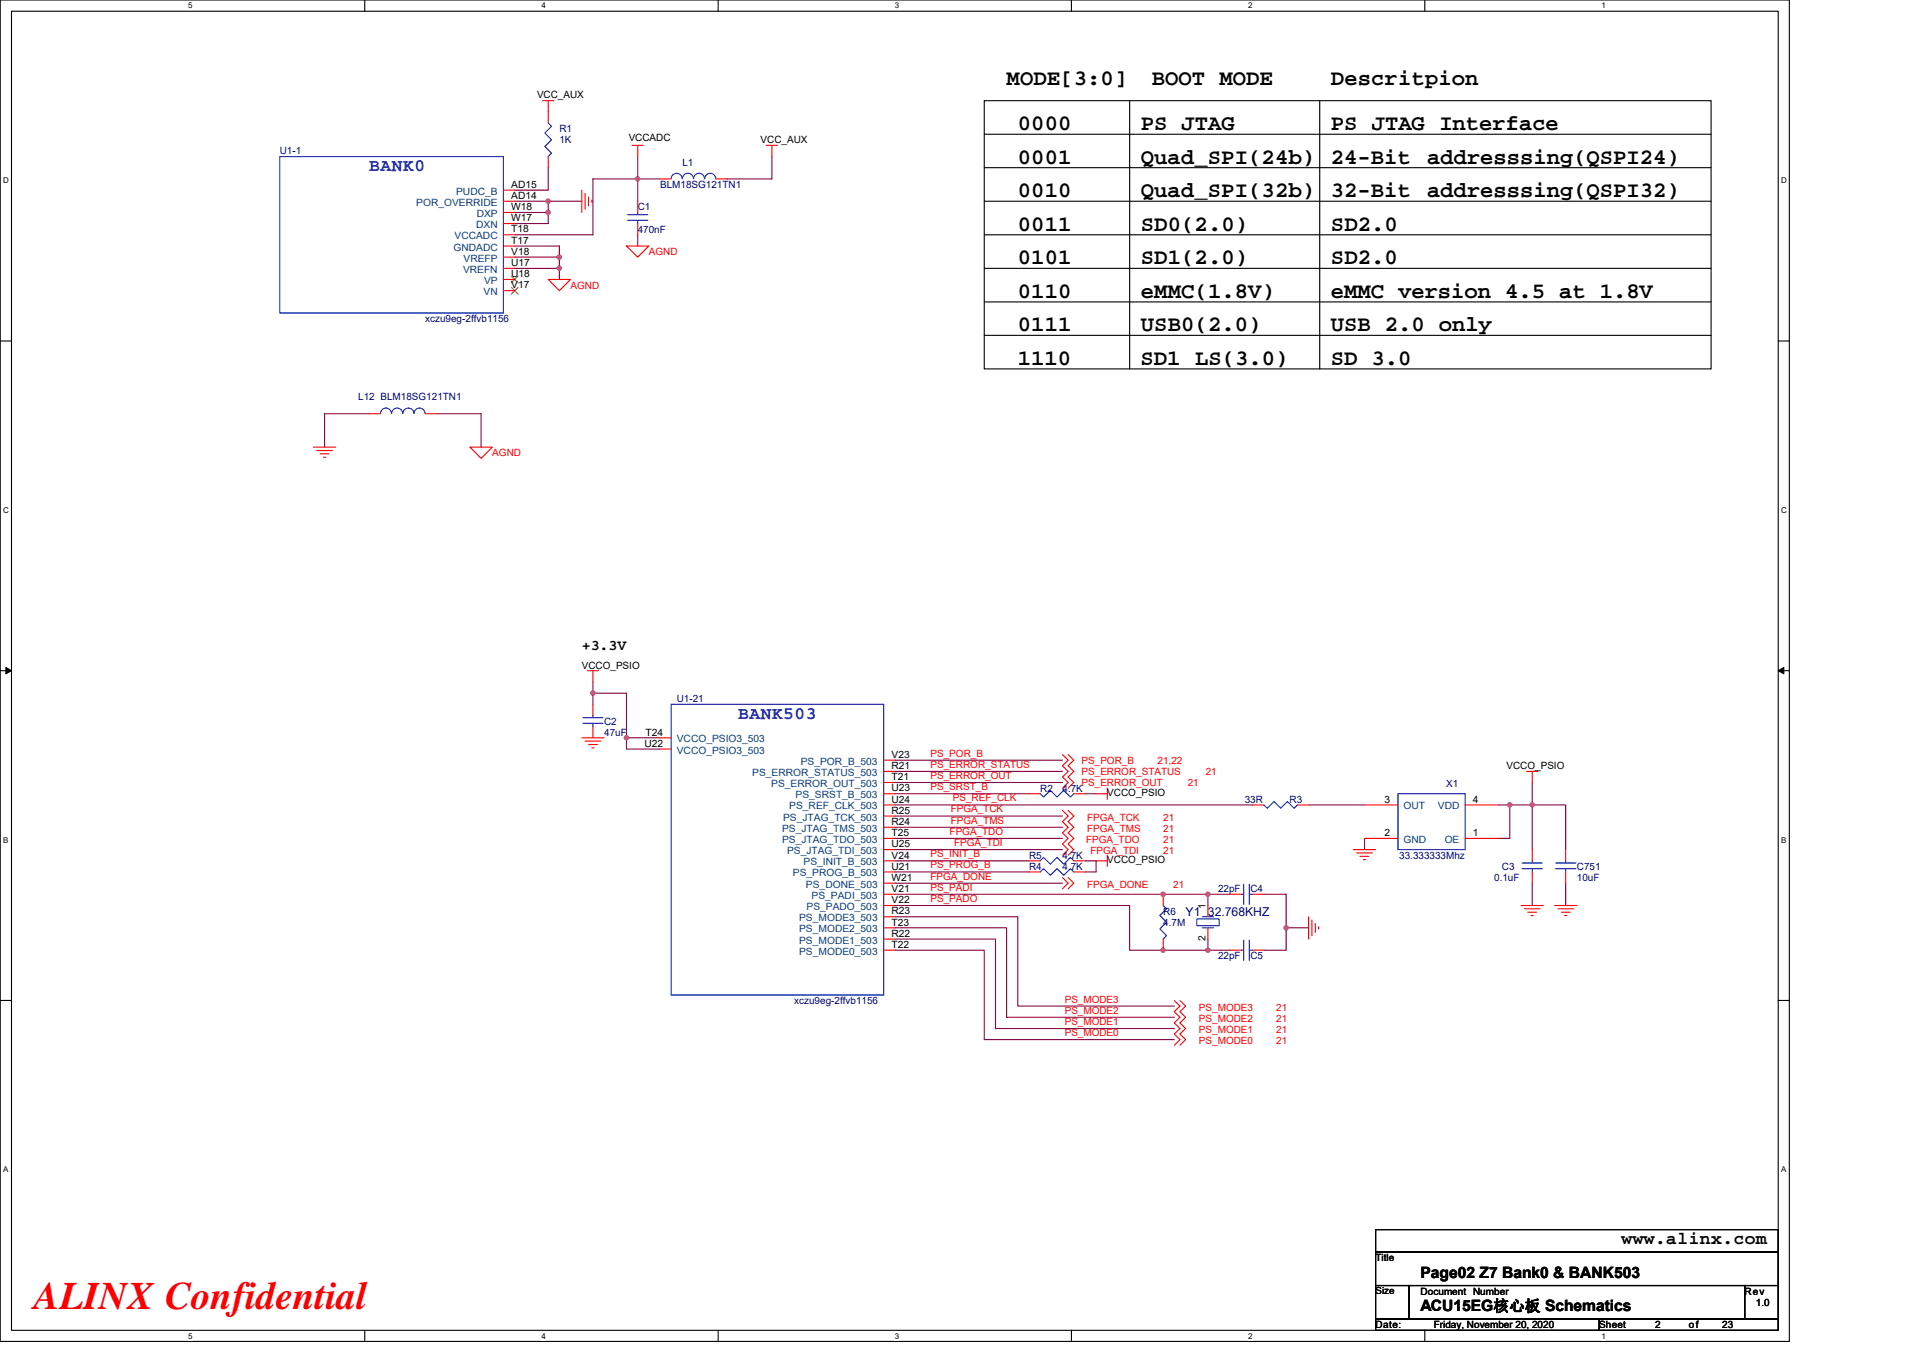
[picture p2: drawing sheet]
<svg xmlns="http://www.w3.org/2000/svg" width="297mm" height="210mm" viewBox="0 0 297 210" stroke-linecap="round" stroke-linejoin="round" font-family="sans-serif">
<path d="M0 0h276.4v207.3h-276.4zM1.8 1.7h272.9v203.8h-272.9z" fill="none" stroke="#000" stroke-width=".17"/>
<g fill="#fff">
<path d="M29.1 .2h.6v1.4h-.6z"/>
<path d="M29.1 205.7h.6v1.4h-.6z"/>
</g>
<path d="M56.3 0v1.7M56.3 205.5v1.8" fill="none" stroke="#000" stroke-width=".17"/>
<g fill="#fff">
<path d="M83.6 .2h.7v1.4h-.7z"/>
<path d="M83.6 205.7h.7v1.4h-.7z"/>
</g>
<path d="M110.9 0v1.7M110.9 205.5v1.8" fill="none" stroke="#000" stroke-width=".17"/>
<g fill="#fff">
<path d="M138.2 .2h.7v1.4h-.7z"/>
<path d="M138.2 205.7h.7v1.4h-.7z"/>
</g>
<path d="M165.5 0v1.7M165.5 205.5v1.8" fill="none" stroke="#000" stroke-width=".17"/>
<g fill="#fff">
<path d="M192.8 .2h.6v1.4h-.6z"/>
<path d="M192.8 205.7h.6v1.4h-.6z"/>
</g>
<path d="M220.1 0v1.7M220.1 205.5v1.8" fill="none" stroke="#000" stroke-width=".17"/>
<g fill="#fff">
<path d="M247.4 .2h.6v1.4h-.6z"/>
<path d="M247.4 205.7h.6v1.4h-.6z"/>
<path d="M.5 27.2h.8v1.4h-.8z"/>
<path d="M275.1 27.2h.9v1.4h-.9z"/>
<path d="M.5 78.1h.8v1.4h-.8z"/>
<path d="M275.1 78.1h.9v1.4h-.9z"/>
</g>
<path d="M0 52.7h1.8M274.7 52.7h1.7" fill="none" stroke="#000" stroke-width=".17"/>
<g fill="#fff">
<path d="M.5 129.1h.8v1.4h-.8z"/>
<path d="M275.1 129.1h.8v1.4h-.8z"/>
</g>
<path d="M0 103.6h1.8M274.7 103.6h1.7" fill="none" stroke="#000" stroke-width=".17"/>
<path d="M.9 103.1l.9 .5-.9 .5zM274.7 103.6l.8-.5v1z" fill="#000" stroke="#000" stroke-width=".15"/>
<g fill="#fff">
<path d="M.5 180h.8v1.4h-.8z"/>
<path d="M275.1 180h.8v1.4h-.8z"/>
</g>
<g fill="none" stroke="#000" stroke-width=".17">
<path d="M152 15.6h112.3v41.4h-112.3zM174.5 15.6v41.4M203.9 15.6v41.4M152 25.9h112.3M152 31.1h112.3M152 36.3h112.3M152 20.7h112.3M152 41.5h112.3M152 46.7h112.3M152 51.8h112.3M0 154.6h1.8M274.7 154.6h1.7"/>
<path d="M212.5 190h62.2v3.5h-62.2zM212.5 193.5h62.2v5.1h-62.2zM212.5 198.6h5.2v5.2h-5.2zM217.7 198.6h51.8v5.2h-51.8zM269.5 198.6h5.2v5.2h-5.2zM212.5 203.8h34.5v1.7h-34.5zM247 203.8h27.7v1.7h-27.7z"/>
</g>
<g fill="none" stroke="#800040" stroke-width=".17">
<path d="M79.5 38h6.9v1.7h-6.9M79.5 31.1h5.2M79.5 32.8h5.2M84.7 25.9v3.5h-5.2M84.7 31.1v1.7M84.7 31.1h5.2M84.7 32.8v1.7h-5.2M86.4 39.7v1.8M98.5 27.6h3.5M98.5 36.3v1.7M98.5 27.6v3.5M98.5 24.2v3.4"/>
<path d="M98.5 27.6h-6.9v8.7h-12.1M119.2 24.2v3.4h-6.9M79.5 41.5h6.9M86.4 41.5v1.7M57 63.9h-6.9v5.2M67.4 63.9h6.9v5.2M91.6 107.1h5.2v6.9h5.2M91.6 105.4v1.7M91.6 107.1v1.7M96.8 114v1.7h5.2M138.2 119.2h25.9M138.2 117.5h25.9"/>
<path d="M138.2 124.4h55.3M138.2 136.5h25.9M138.2 139.9h36.3v6.9h12.1M138.2 126.1h25.9M138.2 127.8h25.9M138.2 129.5h25.9M138.2 131.3h25.9M138.2 120.9h25.9M138.2 138.2h48.4M138.2 122.6h20.8M138.2 133h20.8M138.2 134.7h20.8"/>
<path d="M167.6 122.6h1.7M167.6 133h1.7v1.7h-1.7M186.6 138.2v1.7M186.6 138.2h3.4M195.2 138.2h3.5v5.2M202.1 124.4h8.7M210.8 129.5v1.8M231.5 124.4h1.7M233.2 124.4v5.1h-1.7M233.2 124.4h3.5M236.7 136.5v3.4M236.7 120.9v3.5"/>
<path d="M236.7 124.4v6.9M236.7 124.4h5.1v6.9M241.8 136.5v3.4M138.2 143.4h17.3v13.8h25.9M138.2 146.8h13.8v13.8h29.4M138.2 141.6h19v13.8h24.2M138.2 145.1h15.6v13.8h27.6M186.6 145.1v1.7M186.6 146.8h3.4M198.7 143.4v3.4h-3.5M198.7 143.4h3.4"/>
</g>
<g fill="#f0f" stroke="#f0f" stroke-width=".17">
<circle cx="84.7" cy="31.1" r=".34"/>
<circle cx="84.7" cy="32.8" r=".34"/>
<circle cx="86.4" cy="41.4" r=".34"/>
<circle cx="98.5" cy="27.6" r=".33"/>
<circle cx="91.6" cy="107.1" r=".34"/>
<circle cx="96.8" cy="114" r=".33"/>
<circle cx="198.7" cy="143.4" r=".34"/>
<circle cx="186.6" cy="146.8" r=".34"/>
<circle cx="186.6" cy="138.2" r=".34"/>
<circle cx="179.7" cy="146.8" r=".34"/>
<circle cx="179.7" cy="138.2" r=".34"/>
<circle cx="86.4" cy="39.7" r=".34"/>
<circle cx="233.2" cy="124.4" r=".34"/>
<circle cx="236.7" cy="124.4" r=".34"/>
</g>
<g fill="none" stroke="#f00" stroke-width=".17">
<path d="M83.8 15.6h1.8M84.7 15.6v3.4M77.8 31.1h1.7M77.8 29.4h1.7M77.8 38h1.7M77.8 36.3h1.7M77.8 39.7h1.7M77.8 34.5h1.7M77.8 32.8h1.7M84.7 24.2v1.7M89.9 29.4v3.4M90.4 29.9v2.4"/>
<path d="M90.9 30.4v1.4M91.4 30.9v.4M96.8 38h3.4l-1.7 1.7zM97.6 22.5h1.8M98.5 22.5v1.7M98.5 31.1v1.7M98.5 34.5v1.8M102 27.6h1.7M110.6 27.6h1.7M118.4 22.5h1.7M119.2 22.5v1.7M77.8 44.9h1.7"/>
<path d="M77.8 43.2h1.7M77.8 41.5h1.7M84.7 43.2h3.4l-1.7 1.7zM48.4 69.1h3.5M48.9 69.6h2.4M49.4 70.1h1.4M50 70.7h.3M57 63.9h1.8M65.7 63.9h1.7M72.6 69.1h3.4l-1.7 1.7zM89.9 114h3.4M90.4 114.5h2.4"/>
<path d="M90.7 103.6h1.8M90.9 115h1.4M91.4 115.5h.4M91.6 108.8v1.8M91.6 112.3v1.7M91.6 103.6v1.8M102 114h1.7M102 115.7h1.7M136.5 119.2h1.7M136.5 117.5h1.7M164.1 116.6l.9 .9-.9 .8 .9 .9-.9 .9 .9 .8-.9 .9M165 116.6l.9 .9-.9 .8 .9 .9-.9 .9 .9 .8-.9 .9"/>
<path d="M235.8 119.2h1.7M236.7 119.2v1.7M136.5 136.5h1.7M136.5 120.9h1.7M136.5 133h1.7M136.5 126.1h1.7M136.5 131.3h1.7M136.5 129.5h1.7M136.5 127.8h1.7M136.5 138.2h1.7M136.5 139.9h1.7M136.5 134.7h1.7"/>
<path d="M136.5 124.4h1.7M136.5 122.6h1.7M159 122.6h1.7M159 133h1.7M159 134.7h1.7M164.1 125.2l.9 .9-.9 .9 .9 .8-.9 .9 .9 .8-.9 .9 .9 .9-.9 .8M164.1 135.6l.9 .9-.9 .8M165 125.2l.9 .9-.9 .9 .9 .8-.9 .9 .9 .8-.9 .9 .9 .9-.9 .8M165 135.6l.9 .9-.9 .8M165.9 122.6h1.7M165.9 133h1.7M165.9 134.7h1.7"/>
<path d="M169.3 122.6h1.7M169.3 133h1.7M171 121.8v1.7M171 132.1v1.8M179.7 138.2v1.7M186.6 139.9v1.7M190 138.2h1.8M193.5 124.4h1.7M193.5 138.2h1.7M200.4 124.4h1.7M209 131.3h3.5M209.5 131.8h2.5"/>
<path d="M210.1 132.3h1.4M210.6 132.8h.3M210.8 129.5h5.1M210.8 124.4h5.1M226.3 129.5h5.2M226.3 124.4h5.2M234.9 139.9h3.5M236.7 131.3v1.7M236.7 134.7v1.8M240.1 139.9h3.5M241.8 131.3v1.7M241.8 134.7v1.8"/>
<path d="M136.5 146.8h1.7M136.5 145.1h1.7M136.5 143.4h1.7M136.5 141.6h1.7M179.7 145.1v1.7M181.4 154.6l.9 .8-.9 .9 .9 .9-.9 .9 .9 .8-.9 .9 .9 .8-.9 .9M182.3 154.6l.8 .8-.8 .9 .8 .9-.8 .9 .8 .8-.8 .9 .8 .8-.8 .9M186.6 143.4v1.7M190 146.8h1.8M193.5 146.8h1.7M202.1 141.6v3.5M202.6 142.2v2.4"/>
<path d="M203.2 142.7v1.4M203.7 143.2v.3M235.5 140.4h2.4M236 140.9h1.4M236.5 141.5h.4M240.6 140.4h2.5M241.2 140.9h1.3M241.7 141.5h.3"/>
</g>
<g fill="none" stroke="#00f" stroke-width=".17">
<path d="M84.7 19l.5 .5-1 1.1 1 1-1 1 1 1.1-.5 .5M43.2 24.2h34.6v24.2h-34.6zM96.9 34h3.2M96.9 33.2h3.2M98.5 32.8v.4M98.5 34v.5M103.7 27.6a.86 .86 0 0 1 .8-.8 .86 .86 0 0 1 .9 .8M105.4 27.6a.86 .86 0 0 1 .9-.8 .86 .86 0 0 1 .8 .8M107.1 27.6a.85 .85 0 0 1 .9-.8 .85 .85 0 0 1 .8 .8M108.9 27.6a.86 .86 0 0 1 .8-.8 .86 .86 0 0 1 .9 .8M65.7 63.9a.86 .86 0 0 0-.9-.8 .86 .86 0 0 0-.9 .8 .87 .87 0 0 0-.8-.8 .87 .87 0 0 0-.9 .8 .87 .87 0 0 0-.9-.8 .87 .87 0 0 0-.8 .8 .85 .85 0 0 0-.9-.8 .85 .85 0 0 0-.8 .8M90 111.8h3.2"/>
<path d="M90 110.9h3.2M91.6 110.6v.3M91.6 111.8v.5M103.7 108.8h32.8v44.9h-32.8zM160.7 133l.5-.5 1 1 1.1-1 1 1 1.1-1 .5 .5M160.7 134.7l.5-.5 1 1.1 1.1-1.1 1 1.1 1.1-1.1 .5 .5M160.7 122.6l.5 .5 1-1 1.1 1 1-1 1.1 1 .5-.5M179.7 139.9l.5 .5-1 1.1 1 1-1 1 1 1.1-.5 .5M191.8 138.2h.3M192.1 136.6v3.1M193 136.6v3.1M193 138.2h.5"/>
<path d="M195.2 124.4l.5 .5 1.1-1.1 1 1.1 1.1-1.1 1 1.1 .5-.5M215.9 122.6h10.4v8.7h-10.4zM235.1 134.2h3.1M235.1 133.4h3.1M236.7 133v.4M236.7 134.2v.5M240.3 134.2h3.1M240.3 133.4h3.1M241.8 133v.4M241.8 134.2v.5M184.9 142h3.4v1h-3.4zM185.7 141.6h1.7"/>
<path d="M185.7 143.4h1.7M186.6 143.4h.1M186.6 141.6h.1M191.8 146.8h.3M192.1 145.3v3.1M193 145.3v3.1M193 146.8h.5"/>
</g>
<path d="M79 44.4l1 1M79 42.7l1 1M80 44.4l-1 1M80 42.7l-1 1" fill="none" stroke="#804000" stroke-width=".15"/>
<text font-size="6" fill="#f00" x="5.2" y="202.3">ALINX Confidential</text>
<g font-size="3.4">
<text x="155.5" y="13.2">MODE[3:0]</text>
<text x="177.9" y="13.2">BOOT MODE</text>
<text x="205.6" y="13.2">Descritpion</text>
<text x="157.2" y="20.1">0000</text>
<text x="176.2" y="20.1">PS JTAG</text>
<text x="205.6" y="20.1">PS JTAG Interface</text>
<text x="157.2" y="25.3">0001</text>
<text x="176.2" y="25.3">Quad_SPI(24b)</text>
<text x="205.6" y="25.3">24-Bit</text>
<text x="220.4" y="25.3">addresssing(QSPI24)</text>
<text x="157.2" y="30.5">0010</text>
<text x="157.2" y="35.7">0011</text>
<text x="176.2" y="30.5">Quad_SPI(32b)</text>
<text x="176.2" y="35.7">SD0(2.0)</text>
<text x="205.6" y="30.5">32-Bit</text>
<text x="205.6" y="35.7">SD2.0</text>
<text x="220.4" y="30.5">addresssing(QSPI32)</text>
<text x="157.2" y="40.9">0101</text>
<text x="176.2" y="40.9">SD1(2.0)</text>
<text x="205.6" y="40.8">SD2.0</text>
<text x="157.2" y="46">0110</text>
<text x="176.2" y="46">eMMC(1.8V)</text>
<text x="205.6" y="46">eMMC version 4.5 at 1.8V</text>
<text x="157.2" y="51.2">0111</text>
<text x="176.2" y="51.2">USB0(2.0)</text>
<text x="205.6" y="51.2">USB 2.0 only</text>
<text x="157.2" y="56.4">1110</text>
<text x="176.2" y="56.4">SD1 LS(3.0)</text>
<text x="205.6" y="56.4">SD 3.0</text>
</g>
<g font-size="2.8" fill="#00f">
<text x="57" y="26.5">BANK0</text>
<text x="114" y="111.1">BANK503</text>
</g>
<text font-size="2.8" x="250.5" y="192.3">www.alinx.com</text>
<g font-size="2.4">
<text x="219.4" y="197.4">Page02 Z7 Bank0 &amp; BANK503</text>
<text x="219.4" y="202.6">ACU15EG核心板 Schematics</text>
</g>
<text font-size="2.3" x="89.9" y="100.4">+3.3V</text>
<text font-size="1.9" fill="#000080" x="183.1" y="141.6">Y1 32.768KHZ</text>
<g font-size="1.5">
<text x="82.9" y="15.2">VCC_AUX</text>
<text x="97.1" y="21.8">VCCADC</text>
<text x="117.5" y="22.1">VCC_AUX</text>
<text x="79" y="29">AD15</text>
<text x="79" y="30.7">AD14</text>
<text x="79" y="34.2">W17</text>
<text x="79" y="32.5">W18</text>
<text x="79" y="35.9">T18</text>
<text x="79" y="41.1">U17</text>
<text x="79" y="39.4">V18</text>
<text x="79" y="37.7">T17</text>
<text x="79" y="42.8">U18</text>
<text x="79" y="44.6">V17</text>
<text x="89.9" y="103.3">VCCO_PSIO</text>
<text x="99.7" y="113.6">T24</text>
<text x="99.5" y="115.4">U22</text>
<text x="137.7" y="117.1">V23</text>
<text x="137.7" y="118.8">R21</text>
<text x="232.7" y="118.9">VCCO_PSIO</text>
<text x="137.7" y="122.3">U23</text>
<text x="137.7" y="125.7">R25</text>
<text x="137.7" y="124">U24</text>
<text x="137.7" y="120.5">T21</text>
<text x="171" y="123">VCCO_PSIO</text>
<text x="213.8" y="124">3</text>
<text x="227.5" y="124">4</text>
<text x="137.7" y="129.2">T25</text>
<text x="137.7" y="127.5">R24</text>
<text x="137.7" y="130.9">U25</text>
<text x="213.8" y="129.2">2</text>
<text x="227.5" y="129.2">1</text>
<text x="137.7" y="136.1">W21</text>
<text x="137.7" y="132.7">V24</text>
<text x="137.7" y="137.8">V21</text>
<text x="137.7" y="134.4">U21</text>
<text x="171" y="133.4">VCCO_PSIO</text>
<text x="137.7" y="139.6">V22</text>
<text x="137.7" y="143">T23</text>
<text x="137.7" y="141.3">R23</text>
<text x="186.2" y="140.4" transform="rotate(-90 186.2 140.4)">1</text>
<text x="137.7" y="146.5">T22</text>
<text x="137.7" y="144.7">R22</text>
<text x="186.2" y="145.5" transform="rotate(-90 186.2 145.5)">2</text>
<text x="212.5" y="194.9">Title</text>
<text x="212.5" y="200">Size</text>
<text x="219.4" y="200">Document Number</text>
<text x="269.5" y="200">Rev</text>
<text x="271.2" y="201.8">1.0</text>
<text x="212.5" y="205.2">Date:</text>
<text x="221.5" y="205.2">Friday, November 20, 2020</text>
<text x="247" y="205.2">Sheet</text>
<text x="255.7" y="205.2">2</text>
<text x="260.9" y="205.2">of</text>
<text x="266" y="205.2">23</text>
</g>
<g font-size="1.5" fill="#000080">
<text x="43.2" y="23.9">U1-1</text>
<text x="86.4" y="20.4">R1</text>
<text x="86.4" y="22.1">1K</text>
<text x="102" y="29">BLM18SG121TN1</text>
<text x="105.4" y="25.6">L1</text>
<text x="98.5" y="32.5">C1</text>
<text x="98.5" y="35.9">470nF</text>
<text x="65.7" y="49.8">xczu9eg-2ffvb1156</text>
<text x="55.3" y="61.8">L12 BLM18SG121TN1</text>
<text x="93.3" y="112">C2</text>
<text x="93.3" y="113.7">47uF</text>
<text x="104.5" y="108.5">U1-21</text>
<text x="160.7" y="122.3">R2</text>
<text x="164.1" y="122.3">4.7K</text>
<text x="192.3" y="124">33R</text>
<text x="199.2" y="124">R3</text>
<text x="223.4" y="121.6">X1</text>
<text x="159" y="132.7">R5</text>
<text x="159" y="134.4">R4</text>
<text x="164.1" y="132.7">4.7K</text>
<text x="164.1" y="134.4">4.7K</text>
<text x="188.1" y="137.9">22pF</text>
<text x="193.1" y="137.9">C4</text>
<text x="216.1" y="132.7">33.333333Mhz</text>
<text x="230.8" y="136.1">0.1uF</text>
<text x="232" y="134.4">C3</text>
<text x="243.6" y="134.4">C751</text>
<text x="243.6" y="136.1">10uF</text>
<text x="179.7" y="141.3">R6</text>
<text x="179.7" y="143">4.7M</text>
<text x="188.1" y="148.2">22pF</text>
<text x="193.1" y="148.2">C5</text>
<text x="122.7" y="155.1">xczu9eg-2ffvb1156</text>
</g>
<g font-size="1.5" fill="#004080">
<text x="64.3" y="31.8">POR_OVERRIDE</text>
<text x="70.5" y="30.1">PUDC_B</text>
<text x="73.6" y="35.2">DXN</text>
<text x="73.6" y="33.5">DXP</text>
<text x="70" y="38.7">GNDADC</text>
<text x="70.2" y="37">VCCADC</text>
<text x="71.6" y="40.4">VREFP</text>
<text x="71.5" y="42.2">VREFN</text>
<text x="74.7" y="45.6">VN</text>
<text x="74.8" y="43.9">VP</text>
<text x="104.5" y="114.7">VCCO_PSIO3_503</text>
<text x="104.5" y="116.4">VCCO_PSIO3_503</text>
<text x="116.2" y="119.9">PS_ERROR_STATUS_503</text>
<text x="123.7" y="118.2">PS_POR_B_503</text>
<text x="119.1" y="121.6">PS_ERROR_OUT_503</text>
<text x="121.9" y="125.1">PS_REF_CLK_503</text>
<text x="122.9" y="123.3">PS_SRST_B_503</text>
<text x="216.8" y="125.1">OUT</text>
<text x="222.1" y="125.1">VDD</text>
<text x="120.8" y="130.2">PS_JTAG_TDO_503</text>
<text x="120.8" y="128.5">PS_JTAG_TMS_503</text>
<text x="121" y="126.8">PS_JTAG_TCK_503</text>
<text x="121.6" y="132">PS_JTAG_TDI_503</text>
<text x="216.8" y="130.2">GND</text>
<text x="223.2" y="130.2">OE</text>
<text x="122.5" y="135.4">PS_PROG_B_503</text>
<text x="124.1" y="133.7">PS_INIT_B_503</text>
<text x="124.5" y="137.2">PS_DONE_503</text>
<text x="123.4" y="142.3">PS_MODE3_503</text>
<text x="124.6" y="140.6">PS_PADO_503</text>
<text x="125.4" y="138.9">PS_PADI_503</text>
<text x="123.4" y="147.5">PS_MODE0_503</text>
<text x="123.4" y="145.8">PS_MODE1_503</text>
<text x="123.4" y="144.1">PS_MODE2_503</text>
</g>
<g font-size="1.5" fill="#f00">
<text x="100.2" y="39.4">AGND</text>
<text x="88.1" y="44.6">AGND</text>
<text x="76" y="70.5">AGND</text>
<text x="143.7" y="116.9">PS_POR_B</text>
<text x="143.7" y="118.6">PS_ERROR_STATUS</text>
<text x="167.1" y="118">PS_POR_B</text>
<text x="167.1" y="119.7">PS_ERROR_STATUS</text>
<text x="178.8" y="118">21,22</text>
<text x="186.2" y="119.7">21</text>
<text x="143.7" y="122.1">PS_SRST_B</text>
<text x="143.7" y="120.4">PS_ERROR_OUT</text>
<text x="146.9" y="125.5">FPGA_TCK</text>
<text x="147.2" y="123.8">PS_REF_CLK</text>
<text x="167.1" y="121.5">PS_ERROR_OUT</text>
<text x="183.5" y="121.5">21</text>
<text x="146.7" y="129">FPGA_TDO</text>
<text x="146.9" y="127.3">FPGA_TMS</text>
<text x="147.4" y="130.7">FPGA_TDI</text>
<text x="167.8" y="130.3">FPGA_TDO</text>
<text x="167.9" y="126.8">FPGA_TCK</text>
<text x="167.9" y="128.5">FPGA_TMS</text>
<text x="168.4" y="132">FPGA_TDI</text>
<text x="179.7" y="126.8">21</text>
<text x="179.7" y="130.3">21</text>
<text x="179.7" y="132">21</text>
<text x="179.7" y="128.5">21</text>
<text x="143.7" y="132.5">PS_INIT_B</text>
<text x="143.7" y="134.2">PS_PROG_B</text>
<text x="143.7" y="135.9">FPGA_DONE</text>
<text x="143.7" y="137.6">PS_PADI</text>
<text x="167.9" y="137.2">FPGA_DONE</text>
<text x="181.2" y="137.2">21</text>
<text x="143.7" y="139.4">PS_PADO</text>
<text x="164.5" y="154.9">PS_MODE3</text>
<text x="164.5" y="156.6">PS_MODE2</text>
<text x="164.5" y="158.4">PS_MODE1</text>
<text x="164.5" y="160.1">PS_MODE0</text>
<text x="185.2" y="161.4">PS_MODE0</text>
<text x="185.2" y="159.6">PS_MODE1</text>
<text x="185.2" y="157.9">PS_MODE2</text>
<text x="185.2" y="156.2">PS_MODE3</text>
<text x="197.1" y="161.4">21</text>
<text x="197.1" y="159.6">21</text>
<text x="197.1" y="157.9">21</text>
<text x="197.1" y="156.2">21</text>
</g>
<g font-size="1.2">
<text x="29.1" y="1.3">5</text>
<text x="83.6" y="1.3">4</text>
<text x="138.2" y="1.3">3</text>
<text x="192.8" y="1.3">2</text>
<text x="247.4" y="1.3">1</text>
<text x=".5" y="28.3">D</text>
<text x="275.1" y="28.3">D</text>
<text x=".5" y="79.2">C</text>
<text x="275.1" y="79.2">C</text>
<text x=".5" y="130.2">B</text>
<text x="275.1" y="130.2">B</text>
<text x=".5" y="181.1">A</text>
<text x="275.1" y="181.1">A</text>
<text x="29.1" y="206.8">5</text>
<text x="83.6" y="206.8">4</text>
<text x="138.2" y="206.8">3</text>
<text x="192.8" y="206.8">2</text>
<text x="247.4" y="206.8">1</text>
</g>
</svg>
